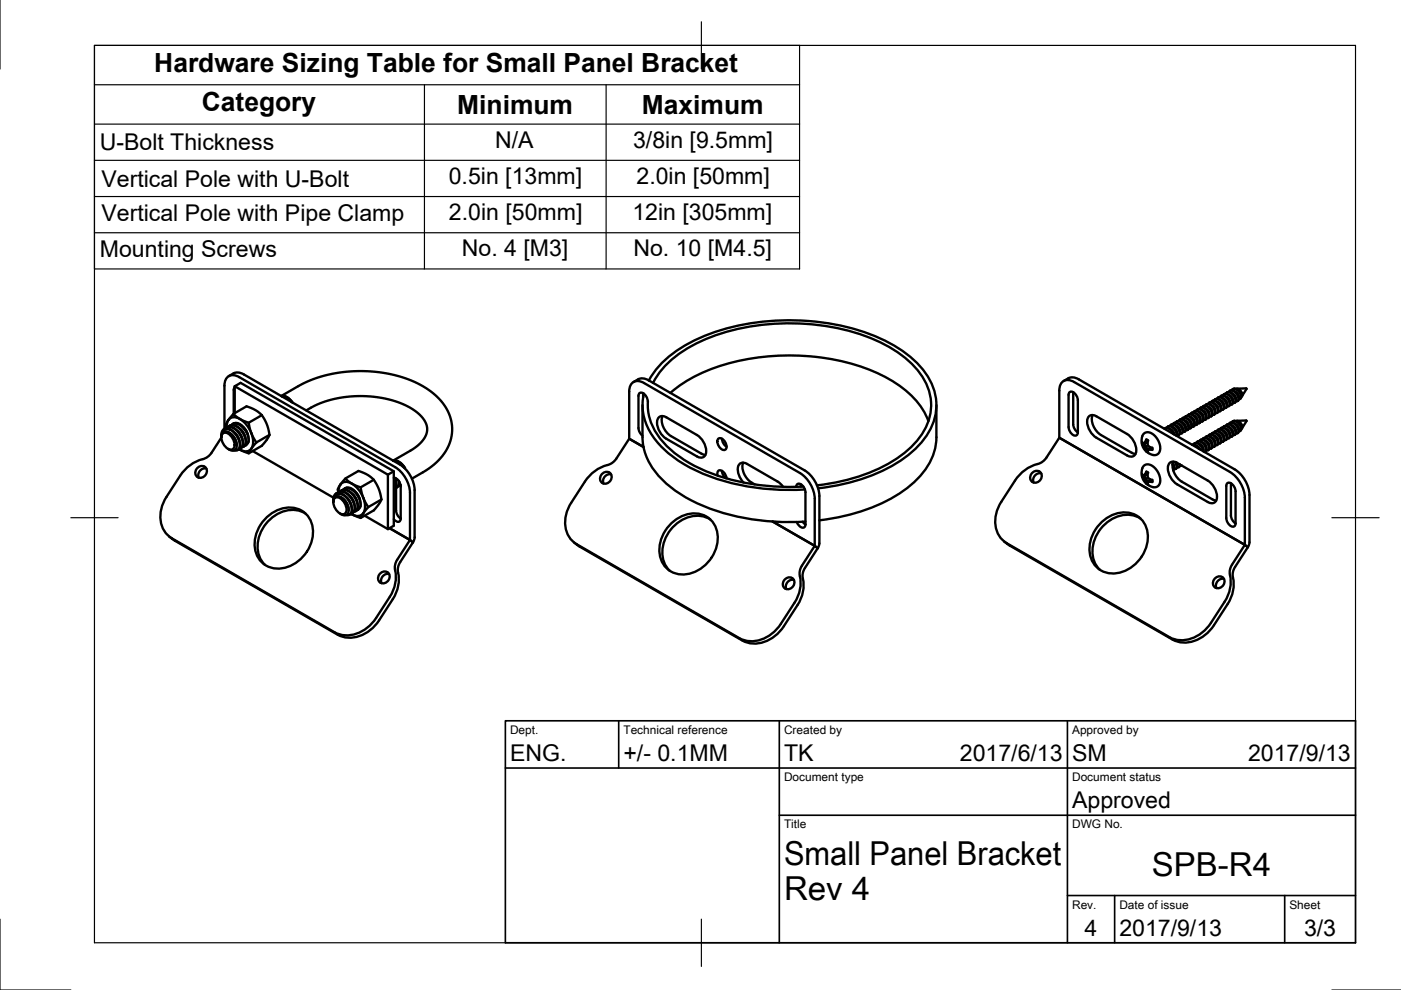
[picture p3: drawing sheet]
<svg xmlns="http://www.w3.org/2000/svg" width="297mm" height="210mm" viewBox="0 0 297 210" stroke-linecap="round" stroke-linejoin="round" font-family="sans-serif">
<!-- layer: Visible -->
<g fill="none" stroke="#000" stroke-width=".5">
<path d="M48.5 79.7a2.5 2.5 0 0 1 3.2-.3l33.1 19.1a7 7 0 0 1 3.1 5.4M41.9 99.2a1.16 1.16 0 0 1 1.8 0 1.16 1.16 0 0 1-.3 1.7 1.16 1.16 0 0 1-1.8 0 1.16 1.16 0 0 1 .3-1.7zM43.8 99.3a1.44 1.44 0 0 0-1.6 2M47.2 91.9a1.62 1.62 0 0 1 2.1 1.1 1.62 1.62 0 0 1-.1 2.3 2.47 2.47 0 0 1-2-3.4zM47.5 91l.6-.2 .7 .2 .8 .6 .7 .8 .4 .9 .2 .9-.1 .8-.4 .4M47.5 91l-.5 .6-.1 1.1M47.5 91a1.32 1.32 0 0 1 1.3 .1M47.6 90.9v-9.1a1.92 1.92 0 0 1 .9-2.1 1.92 1.92 0 0 1 2.2 .3l33.1 19a7 7 0 0 1 3.1 5.5v10l-4.3-2.5 4.3 2.5-2.9 4.6-.3 1.4a7.5 7.5 0 0 1-1.1 6l-2.9 4.5a7.2 7.2 0 0 1-8 3.4l-35.2-20.2a5.8 5.8 0 0 1-1.8-7.9l3.5-5.4a8.4 8.4 0 0 1 5.2-3.7l1.2-.8 2.3-3.6M47.7 91.6l.8 .1 .9 .6 .6 1.1 .2 1M47.8 90.9l.6-.4 .8 .1 .8 .5 .7 .9 .6 1 .2 1.1-.2 .7-.6 .4M48 90.7l.7-.2 .7 .2 .8 .4 .6 .8 .5 1 .2 .9-.1 .8-.4 .5M48.4 90.5l.6-.3 .8 .1 .8 .5 .8 .8 .5 1 .2 1.1-.3 .8-.5 .3"/>
<path d="M48.4 89.1l.9-1.1a.34 .34 0 0 1 .4-.1 .34 .34 0 0 1 .2 .3l2 1.1a.83 .83 0 0 1 .9 .9l.6 1.9 1 1.7M48.4 89.1l-.5 1 .1 .6M48.4 89.1a1.87 1.87 0 0 1 2.9 0 5.8 5.8 0 0 1 2.2 5.6 1.64 1.64 0 0 1-2.6 .6M48.4 89.1l-.3 .6v.9M48.7 90.3l.6-.2 .7 .2 .8 .5 .7 .8 .5 1 .2 .9-.2 .8-.4 .4M48.8 91.1l1.2 1.1 .8 1.6v.8l-.2 .6-.4 .3h-.5M48.8 91.1l-.7-.1-.7 .3-.4 .6-.1 .8 .2-.7 .3-.4h.6l.6 .2 .6 .5 .6 .8 .3 .9 .1 .7-.2 .6-.4 .2h-.6l-.7-.3M49 90.1l.5-.3h.6l1.4 .8 1 1.5 .2 .8v.8M49.3 89.9l.7-.1 1 .3 .9 .8 .6 1M49.5 89.8a2.07 2.07 0 0 1 2.5 1.3l.5 .8M49.5 87.8l2.8-1.6 1.8 .7 1.4 1.1M49.7 89.7v.1"/>
<path d="M49.8 81.9l1.2-.7 32.5 18.7v11.6l-1.3 .7M49.8 81.9v5.7M49.8 81.9l32.4 18.7M49.8 82.1l-.2 .6v5M49.8 91.8l.6 .8 .4 .8M50.4 91.4l.6 .7 .4 1M50.7 95.2l.2 .1M51.1 91.1l.5 .7 .4 .9M51.7 90.7l.5 .6M52.2 94.4h-.3M52.5 91.9l.2 .8v1M52.7 93.7a1 1 0 0 1-.8 .8"/>
<path d="M53.6 95.6l17.1 9.9M54.4 93.8l-1.4 1.8a.44 .44 0 0 1-.3 .5 .44 .44 0 0 1-.5-.2l-1.3-.6M55.5 88l1.1 2 .5 2.2M55.5 88l-2.8 1.6M57.1 92.2l-.5 1-1.1 1.3-2.8 1.6M57.1 92.2l-2.7 1.6M59.7 84l1.1 .3 1.2 1a2.39 2.39 0 0 0-2.4-1.3l4.5-2.6 2.8-1.2 3.8-1 3.9-.5 4.3 .1 4.2 .6 3.8 1.2 3.4 1.7 2.6 2.1 1.9 2.4 .5 1.3 .4 1.3 .2 1.4-.1 1.4-.3 1.4-.6 1.3-.7 1.2-1 1.3-2.3 1.9-3.6 2.2M59.7 84l1 .3 1.1 .9M64.9 87l2.4-1.3 2.5-.8 3.1-.7 3-.2 3.1 .1 2.9 .5 2.9 .8 2.3 1.1 1.7 1.3 1.2 1.4 .5 1.4-.1 1.4-.7 1.3-1.3 1.3-5 3.1a2.53 2.53 0 0 1 2.5 1.6l-1.2-1.3-.7-.3h-.6M83.5 97.7l1.2 .4 1.1 1.1M83.5 99.9l-1.3 .7M133.4 93v-10a1.92 1.92 0 0 1 .9-2 1.92 1.92 0 0 1 2.2 .2l33.1 19.1a7 7 0 0 1 3.1 5.4v10"/>
<path d="M133.4 93l-2.7 4.2-1 1a9.9 9.9 0 0 0-5.2 3.3l-3.4 5.1a6.5 6.5 0 0 0 .4 8.3l35.2 20.4a6.7 6.7 0 0 0 8.2-2.2l3.6-5.3a7.6 7.6 0 0 0 1-6.1l.1-.9 .4-.9M133.4 93l3 1.8M134.3 81a2.5 2.5 0 0 1 3.2-.4l33.1 19.1a7 7 0 0 1 3.1 5.5v10l-.3 1M136.2 85.9v6.8a14 14 0 0 0 6.3 10.8 40.3 40.3 0 0 0 21.7 7.1h6.6M136.4 83.4v.9M136.5 83.5a11.9 11.9 0 0 0 3.7 11.2 33.4 33.4 0 0 0 18.2 8.4l3.4 .5 3.5 .2h5.4M137.3 85.1l-.2-.8a1.46 1.46 0 0 0-1.4-1l-.3 .6v6.9l.3 1 .5 .6M137.4 85.1a12.6 12.6 0 0 0 5.1 10.5 37.2 37.2 0 0 0 21.2 7.5l5.1 .1M137.6 80.7a21.4 21.4 0 0 1 10.2-8.8 50.1 50.1 0 0 1 38.5-.3 22.7 22.7 0 0 1 10.5 8.4 11.2 11.2 0 0 1-.9 13.2 28.8 28.8 0 0 1-15.7 9.1l-4.4 .9-2.3 .3M138.5 81.2a20 20 0 0 1 9.6-8.6 47.9 47.9 0 0 1 39 .2 19.6 19.6 0 0 1 9.3 8.5 10.8 10.8 0 0 1-1.8 11.9 27.4 27.4 0 0 1-14.5 8.4l-4.5 1-2.4 .3M139.6 88.6a1.21 1.21 0 0 1 1.7-.1l6.5 3.7a4.1 4.1 0 0 1 1.9 4 1.14 1.14 0 0 1-1.9 .6l-6.5-3.8a4.1 4.1 0 0 1-1.9-3.9zM140.5 88.2a3.9 3.9 0 0 0 1.8 4.3l6.4 3.7 .9 .3"/>
<path d="M142.1 83.3a35.4 35.4 0 0 1 19-7.6 46.7 46.7 0 0 1 26.7 4.3 18.4 18.4 0 0 1 9 9.3M152.4 93a1.6 1.6 0 0 1 1.4 2.4 1.6 1.6 0 0 1-1.4-2.4zM153.1 99.8l.3 1 .4 .6M153.1 93l.2 .8 .8 .9M157.6 98.1a4 4 0 0 0 2.4 4.6M198.5 85.9v6.8a13.6 13.6 0 0 1-5.6 10.3 37.5 37.5 0 0 1-19.2 7.3M225.1 81.1a1.93 1.93 0 0 1 2.6-.1l33.1 19.1a7 7 0 0 1 3.1 5.4v10l-39.3-22.7v-10l.1-.7zM225.5 80.8a2.5 2.5 0 0 1 3.2-.4l33.1 19.1a7 7 0 0 1 3.1 5.5v10l-.3 1M226.8 83.1a1.63 1.63 0 0 1 1.7 1.8l-.1 7.2a.72 .72 0 0 1-1.2-.1l-.5-.7-.1-.8v-6.8zM227.5 83.2v6.8l.2 .7 .8 1M230.8 88.4a1.21 1.21 0 0 1 1.7-.1l6.5 3.7a4.1 4.1 0 0 1 1.8 4 1.14 1.14 0 0 1-1.8 .6l-6.5-3.8a4.1 4.1 0 0 1-1.9-4zM231.7 88a3.9 3.9 0 0 0 1.7 4.2l6.5 3.8 .8 .3"/>
<path d="M242.1 93.7v.4M242.1 93.7l.2 .3M242.1 94.1l.2 .4M242.3 94h.3M242.3 94.5l.3 .4M242.3 94l.1 .1M242.4 94.1l.6 .5 .2 .6M242.4 94.1h-.3M242.5 98.8l.7-.3 .8 .1 .8 .6 .7 .9 .4 1.1 .1 1-.4 .7-.6 .4a2.95 2.95 0 0 1-2.5-4.5zM242.5 92l.6-.4 .9 .2 .8 .6 .7 .9 .4 1.1 .1 1-.4 .7-.6 .4a2.95 2.95 0 0 1-2.5-4.5zM242.6 94.9l.2 .4M242.7 94.2l-.4 .3"/>
<path d="M242.8 93.7l-.2 .3M242.8 93.7l.2-.5 .4 .2a.98 .98 0 0 0 0 1.1 .98 .98 0 0 0 .9 .4v.5l-.5-.1M242.8 95.3l.2 .4M243 94.6l-.4 .3M243.2 93.3l-.2 .6-.4 .1M243.2 95.5l-.2 .2M243.2 95.2l-.4 .1M243.2 93.5l-.4 .2M243.2 95.2v.3M243.2 95.5l.1 .1M243.3 95.6l.1 .3-.4-.2M243.4 95.3l-.1 .3"/>
<path d="M243.8 95.3h-.4M244.1 95.1l-.3 .2M244.3 95.2l-.6-.2-.3 .3M246.9 90.9l.4-.2 .5 .2 .6 .4 .3 .7M247 90.8l.4-.1 .6 .2 .5 .5 .4 .7M247.4 90.7l.5-.3 .8 .3 .6 .8 .1 .9M247.6 90.5l.7-.1 .7 .5 .5 .8v.7M247.9 98.3a1.21 1.21 0 0 1 1.7-.2l6.5 3.8a4.1 4.1 0 0 1 1.9 4 1.14 1.14 0 0 1-1.9 .5l-6.5-3.7a4.1 4.1 0 0 1-1.9-4zM248 90.3l.3-.2 .4-.1 1 .7 .3 .6 .1 .6-.2 .3-.4 .1M248.1 91l.6 .4 .2 .7M248.2 90.1l.8-.1 .7 .6 .5 1-.1 .4-.2 .2M248.6 98.4l.3 .7-.1 .6v-.6l-.2-.6"/>
<path d="M248.6 90l.3-.3h.5l.9 .6 .3 .7 .1 .5-.2 .4h-.3M248.7 98.2l.2 .5v.3M248.7 90.6l.7 .5 .1 .8M248.8 97.9a3.9 3.9 0 0 0 1.8 4.2l6.4 3.8M248.9 89.7h.7l.8 .6 .4 1-.1 .4-.2 .2M249.1 97.9l.4 1.2-.2 .3h-.4M249.2 98l.3 .9-.2 .5M249.3 89.6l.2-.3h.5l.9 .6 .3 .6 .1 .6-.1 .4h-.4M249.3 90.2l.7 .6 .2 .7M249.4 98.1l.1 .6M249.5 89.4l.7-.1 .8 .6 .4 1v.4l-.3 .2M249.9 89.3l.3-.3h.4l.9 .6 .4 .6 .1 .6-.2 .3-.4 .1"/>
<path d="M249.9 89.9l.7 .5 .2 .7M250.1 98.4l-.1 .6-.5 .1M250.1 89l.7-.1 .8 .7 .4 1v.3l-.2 .3M250.2 98.5l-.1 .3-.2 .3M250.5 88.9l.3-.3h.4l.9 .6 .4 .6 .1 .6-.2 .4h-.4M250.5 98.7h-.3M250.5 98.7h.1M250.6 89.5l.6 .5 .2 .8M250.7 88.7l.8-.1 .7 .6 .5 1-.1 .4-.2 .2M251.1 88.5l.3-.2 .5-.1 .9 .7 .3 .6 .1 .6-.2 .3-.3 .1M251.2 89.1l.7 .6 .1 .7M251.4 88.3l.7-.1 .8 .6 .4 1-.1 .4-.2 .2"/>
<path d="M251.8 88.2l.2-.3h.5l.9 .6 .3 .6 .1 .6-.1 .4h-.4M251.8 88.8l.7 .5 .1 .8M252 87.9h.7l.8 .6 .4 1v.4l-.3 .2M252.4 87.8l.3-.3h.4l.9 .7 .4 .6 .1 .5-.2 .4h-.4M252.4 88.4l.7 .6 .2 .7M252.6 87.6l.7-.1 .8 .6 .4 1v.4l-.2 .2M252.8 94.3l.8 .1 .7 .8M252.8 94.3l.6 .1 .7 .7M253 94.3l.5-.3 .7 .2 .6 .6 .3 .9M253 87.4l.3-.2h.4l.9 .6 .4 .5 .1 .7-.2 .3-.4 .1M253.1 88.1l.6 .5 .2 .7M253.2 94l.6-.1 .6 .3 .6 .7 .2 .8"/>
<path d="M253.2 87.2l.8-.1 .7 .7 .5 .9-.1 .4-.2 .3M253.6 93.9l.3-.2 .4-.1 .9 .5 .5 1.1v.4l-.3 .2M253.6 87.1l.3-.3h.4l1 .6 .3 .6 .1 .6-.2 .4h-.3M253.7 94.5l.5 .3 .3 .5M253.7 87.7l.7 .5 .1 .8M253.9 93.7l.7-.1 .8 .6 .4 1-.1 .4-.2 .2M253.9 86.9l.6-.1 .9 .6 .4 1-.1 .4-.2 .2M254.3 93.5l.2-.2 .5-.1 .9 .7 .3 .5 .1 .6-.1 .4-.4 .1M254.3 86.7l.2-.2 .5-.1 .9 .7 .3 .6 .1 .5-.1 .4-.4 .1M254.3 94.2l.7 .5 .1 .7M254.3 87.3l.7 .6 .1 .7M254.5 93.3l.7-.1 .8 .6 .4 1v.4l-.3 .3"/>
<path d="M254.5 86.5l.7-.1 .8 .6 .4 1v.4l-.3 .2M254.9 93.2l.3-.3h.4l.9 .6 .4 .6 .1 .6-.2 .4h-.4M254.9 86.4l.3-.3h.4l.9 .6 .4 .6 .1 .6-.2 .4h-.4M254.9 93.8l.7 .5 .2 .8M254.9 87l.7 .5 .2 .8M255.1 92.9h.7l.8 .6 .4 1v.4l-.2 .2M255.1 86.1h.7l.8 .6 .4 1v.4l-.2 .2M255.5 92.8l.3-.2 .4-.1 1 .7 .3 .6 .1 .6-.2 .3h-.4M255.5 86l.3-.3h.4l1 .7 .3 .6 .1 .5-.2 .4h-.4M255.6 93.4l.6 .6 .2 .7M255.6 86.6l.6 .6 .2 .7M255.7 92.6l.8-.1 .7 .6 .5 1-.1 .4-.2 .2"/>
<path d="M255.7 85.8l.8-.1 .7 .6 .5 1-.1 .4-.2 .2M256.1 92.5l.3-.3h.5l.9 .6 .3 .7 .1 .5-.2 .4h-.3M256.1 85.6l.3-.2h.5l.9 .6 .3 .7 .1 .5-.2 .3-.3 .1M256.2 93.1l.7 .5 .1 .8M256.2 86.3l.7 .5 .1 .7M256.4 92.2h.7l.8 .6 .4 1-.1 .3-.2 .3M256.4 85.4l.7-.1 .8 .6 .4 1-.1 .4-.2 .3M256.7 92.1l.4-.3h.4l.9 .7 .4 .6v.5l-.1 .4h-.4M256.7 85.3l.3-.3h.5l.9 .6 .3 .6 .1 .6-.1 .4h-.4M256.8 92.7l.7 .6 .1 .7M256.8 85.9l.7 .5 .1 .8M257 91.9l.7-.1 .8 .6 .4 1v.4l-.3 .2"/>
<path d="M257 85.1l.7-.1 .8 .6 .4 1v.4l-.3 .2M257.4 91.7l.3-.2 .4-.1 .9 .7 .3 .5 .2 .6-.2 .4-.4 .1M257.4 84.9l.3-.2 .4-.1 .9 .7 .3 .5 .2 .6-.2 .4-.4 .1M257.4 92.4l.7 .5 .2 .7M257.4 85.5l.7 .6 .2 .7M257.6 91.5l.7-.1 .8 .6 .4 1v.4l-.2 .3M257.6 84.7l.7-.1 .8 .6 .4 1v.4l-.2 .2M258 91.4l.3-.3h.4l.9 .6 .4 .6 .1 .6-.2 .4h-.4M258 84.6l.3-.3h.4l.9 .6 .4 .6 .1 .6-.2 .4h-.4M258.1 92l.6 .5 .2 .8M258.1 85.2l.6 .5 .2 .8M258.2 91.1h.7l.8 .6 .5 1-.1 .4-.2 .2"/>
<path d="M258.2 84.3h.8l.7 .6 .5 1-.1 .4-.2 .2M258.6 91l.3-.2 .5-.1 .9 .7 .3 .6 .1 .6-.2 .3h-.3M258.6 84.2l.3-.3h.5l.9 .7 .3 .6 .1 .6-.2 .3h-.3M258.7 91.6l.7 .6 .1 .7M258.7 84.8l.7 .6 .1 .7M258.9 90.8l.7-.1 .8 .6 .4 1-.1 .4-.2 .2M258.9 84l.7-.1 .8 .6 .4 1-.1 .4-.2 .2M259.2 90.7l.3-.3h.5l.9 .6 .3 .6 .1 .6-.1 .3-.4 .1M259.2 83.8l.4-.2 .4-.1 .9 .7 .3 .6 .1 .6-.1 .3-.4 .1M259.3 91.3l.7 .5 .1 .8M259.3 84.5l.7 .5 .1 .7M259.5 90.4h.7l.8 .6 .4 1v.3l-.3 .3"/>
<path d="M259.5 83.6l.7-.1 .8 .6 .4 1v.4l-.3 .3M259.9 90.3l.3-.3h.4l.9 .7 .4 .5 .1 .6-.2 .4h-.4M259.9 83.5l.3-.3h.4l.9 .6 .4 .6 .1 .6-.2 .4h-.4M259.9 90.9l.7 .6 .2 .7M259.9 84.1l.7 .5 .2 .8M260.1 90.1l.7-.1 .8 .6 .4 1v.4l-.2 .2M260.1 83.2h.7l.8 .6 .4 1v.4l-.2 .2M260.5 89.9l.3-.2 .5-.1 .9 .7 .3 .6 .1 .6-.2 .3-.4 .1M260.5 83.1l.3-.2 .4-.1 .9 .6 .4 .6 .1 .6-.2 .4h-.4M260.6 90.6l.6 .5 .2 .7M260.6 83.7l.6 .6 .2 .7M260.7 89.7l.8-.1 .7 .6 .5 1-.1 .4-.2 .2"/>
<path d="M260.7 82.9l.8-.1 .7 .6 .5 1-.1 .4-.2 .2M261.2 90.2l.7 .5 .1 .8M261.2 83.4l.7 .5 .1 .8M261.6 89.2l.7 .2 .6 .6 .3 .8-.2 .5M261.6 82.4l.7 .2 .6 .6 .3 .7-.2 .6M261.8 89.8l.7 .6 .1 .7M261.8 83l.7 .6 .1 .7M261.8 89.3h-.4l-.3 .3M261.8 89.3l.7 .4 .5 .7 .1 .8-.4 .2M261.8 82.5h-.4l-.3 .3M261.8 82.5l.7 .4 .5 .7 .1 .8-.4 .2M261.8 89.3h-.5"/>
<path d="M261.8 82.5h-.5M262 89.3h.5l.6 .4 .3 .7-.2 .5M262 82.5h.5l.6 .4 .3 .7-.2 .5M262.2 89.2h2.1l-1 1.6M262.2 82.4h2.1l-1 1.6M262.4 89.5l.7 .5 .2 .5-.1 .3M262.4 82.6l.7 .6 .2 .5-.1 .3M35.9 113.8l1.2 .9 34.5 19.9M56.7 109.5a6.1 6.1 0 0 1 8-.7 6.5 6.5 0 0 1-.3 9 6.6 6.6 0 0 1-8 2.1 5.7 5.7 0 0 1-1.7-7.7l.6-1zM64.8 108.9a6.5 6.5 0 0 0-8.4 2.2 6.5 6.5 0 0 0-.2 8.7M70.7 106.4l.3-.9 .7-.2 1 .4 .8 1 .4 1.3-.2 .9-.3 .3-.4 .1-.9-.4M70.9 105.6a1.62 1.62 0 0 1 2.2 1.1 1.62 1.62 0 0 1-.2 2.3 2.47 2.47 0 0 1-2-3.4z"/>
<path d="M71.2 104.7l-.4 .6-.1 1.1M71.2 104.7l.6-.2 .8 .2 .7 .6 .7 .8 .5 .9 .1 .9-.1 .8-.4 .4M71.2 104.7a1.32 1.32 0 0 1 1.3 .1M71.4 105.3l.8 .1 .9 .6 .6 1.1 .2 1M71.5 104.6l.6-.4 .8 .1 .8 .5 .8 .9 .5 1.1 .2 1-.2 .8-.6 .3M72.1 104.2l.7-.3 .7 .1 .8 .5 .8 .8 .6 1.1 .1 1-.2 .8-.6 .3M72.2 102.8l.8-1.1a.34 .34 0 0 1 .4-.1 .34 .34 0 0 1 .2 .3l1.3 .8 1.6 .6M72.2 102.8l-.6 1 .1 .6M72.2 102.8l-.3 .7-.1 .9 .7-.2 1 .3 .8 .8 .7 1.1 .3 1.5-.2 .5-.4 .4M72.2 102.8a1.87 1.87 0 0 1 2.8 0l1.2 1.2 .8 1.6M72.4 104l.6-.2 .8 .2 .7 .5 .7 .8 .5 .9 .2 .9-.1 .9-.5 .4M72.5 104.8l-.7-.1-.6 .3-.4 .5-.1 .8"/>
<path d="M72.5 104.8l1.3 1.1 .7 1.6 .1 .8-.2 .6-.4 .3h-.6M72.8 103.8l.4-.3h.6l.7 .3 .7 .5 1 1.6 .2 .7v.8M73 103.6l.8-.1 .9 .3 .8 .7 .7 1.1M73.2 103.5a2.07 2.07 0 0 1 2.6 1.3l.4 .8M73.2 101.5l2.8-1.6 1.9 .7 1.3 1.1M73.5 103.4l-.1 .1M73.5 105.5l.6 .7 .4 .9M74.2 105.1l.6 .8 .3 .9M74.4 108.9l.2 .1M74.8 104.8l.6 .7 .3 .9M75.4 104.4l.5 .6M75.9 108.1h-.2"/>
<path d="M76.2 105.6l.2 .8v1M76.4 107.4a1 1 0 0 1-.8 .8M76.5 103.3l.5 2.3M77 105.6l.8 1.5a.5 .5 0 0 1 .2 .5 .5 .5 0 0 1-.3 .4l-1 1.3a.44 .44 0 0 1-.3 .5 .44 .44 0 0 1-.5-.2l-1.3-.6M77 105.6l.2 .6a2.54 2.54 0 0 1-.8 3.1 2.12 2.12 0 0 1-1.8-.3M77.3 109.3l4.9 2.9M79.2 101.7l1.1 2 .6 2.2M79.2 101.7l-2.7 1.6M80.9 105.9l-.5 1-1.2 1.3-2.7 1.6M80.9 105.9l-2.8 1.6M82.2 100.6v11.6M83.5 101.3a1.89 1.89 0 0 1 1.5 1.8v6.8"/>
<path d="M84 102.2v.8M84 101.4v6.8l.4 1.2 .6 .5M84.5 102v.9l-.5 .5M84.6 102.1l-.1 .8-.4 .5M84.7 103l.2-.1-.5 .2M85 109.9a.65 .65 0 0 1-.5 .8 .65 .65 0 0 1-.8-.4l-.2-.2M86.9 114.5l.7 .5M87.6 115l-2.8 4.2-.4 1.3a9 9 0 0 1-.4 5.2l-.7 1.3-2.9 4.5a7.2 7.2 0 0 1-8.1 3.4l-.7-.3M87.9 103.9v10M87.9 113.9l-.3 1.1M121.7 115l1.2 .9 34.5 19.9a6.7 6.7 0 0 0 8.2-2.2l3.5-5.3a7.6 7.6 0 0 0 1.1-6.1l.2-1.3 3-4.7M127.7 100.4a1.16 1.16 0 0 1 1.8 .1 1.16 1.16 0 0 1-.3 1.7 1.16 1.16 0 0 1-1.8-.1 1.16 1.16 0 0 1 .3-1.7z"/>
<path d="M129.6 100.6a1.44 1.44 0 0 0-1.6 1.9M142.5 110.8a6.1 6.1 0 0 1 8-.8 6.5 6.5 0 0 1-.3 9.1 6.6 6.6 0 0 1-8 2.1 5.7 5.7 0 0 1-1.7-7.7l.6-1zM150.6 110.2a6.5 6.5 0 0 0-8.4 2.1 6.5 6.5 0 0 0-.2 8.7M152.2 100.8a.73 .73 0 0 1 .2-1 .73 .73 0 0 1 1 .3l.5 .6 .2 .7M157.6 102.3a3.2 3.2 0 0 1-.8-4 1.28 1.28 0 0 1 1.6 .1l6.5 3.7 1.1 1.1M168.8 103.2l.1-.4a.72 .72 0 0 1 1.2 .1l.5 .7 .2 .8v6.8M168.9 110.7a1.31 1.31 0 0 0 1.7 1.1l.2-.6M169.8 102.7v.5M170.2 110.6l.6 .6M170.3 103.2h-1.5M172.7 115.7l-8.9-5.1 8.9 5.1-2.7 4.2M172.7 115.7l.7 .5"/>
<path d="M212.9 114.8l1.2 .9 34.5 19.9a6.7 6.7 0 0 0 8.2-2.2l3.5-5.3a7.6 7.6 0 0 0 1-6.1l.3-1.4 3-4.6M216.2 100.7a10.1 10.1 0 0 1 4.6-2.7l1.1-1 2.7-4.2 39.3 22.7-2.7 4.2-.5 1.3a9 9 0 0 1-.3 5.2l-.8 1.4-2.8 4.4a7.2 7.2 0 0 1-8.1 3.4l-35.2-20.2a5.8 5.8 0 0 1-1.8-7.8l3.5-5.5zM218.9 100.2a1.16 1.16 0 0 1 1.8 .1 1.16 1.16 0 0 1-.3 1.7 1.16 1.16 0 0 1-1.8-.1 1.16 1.16 0 0 1 .3-1.7zM220.8 100.4a1.44 1.44 0 0 0-1.6 1.9M233.7 110.6a6.1 6.1 0 0 1 8-.8 6.5 6.5 0 0 1-.3 9.1 6.6 6.6 0 0 1-8 2 5.7 5.7 0 0 1-1.7-7.6l.6-1zM241.8 109.9a6.5 6.5 0 0 0-8.4 2.2 6.5 6.5 0 0 0-.2 8.7M242.1 101l.2 .3M242.3 100.8h.3M242.3 101.3l.3 .4M242.3 100.8l-.2-.3v.5M242.3 100.8l.1 .1M242.4 100.9a1.33 1.33 0 0 1 .8 1.5"/>
<path d="M242.4 100.9l-.3 .1M242.6 101.7l.2 .5M242.7 101.1l-.4 .2M242.8 100.5l-.2 .3M242.8 100.5l.2-.5 .4 .2-.1 .5 .1 .6M242.8 102.2l.2 .3M243 101.5l-.4 .2M243.2 100.1l-.2 .6-.4 .1M243.2 102.4l-.2 .1M243.2 102l-.4 .2M243.2 100.3l-.4 .2M243.2 102.4h.1"/>
<path d="M243.3 102.4l.1 .3-.4-.2M243.4 101.3l.4 .3 .5 .2v.4l-.5-.1M243.4 102.1l-.1 .3M243.8 102.1h-.4M244.1 101.9l-.3 .2M244.3 102l-.6-.2-.3 .3M257 105.9l.9 .2M260.3 102.4a1.63 1.63 0 0 1 1.7 1.8l-.1 7.2a.72 .72 0 0 1-1.2-.1l-.5-.7-.2-.8v-6.8zM261 102.5v6.8l.2 .8 .8 .9M263.9 115.5l.7 .5M80.7 121.5a1.16 1.16 0 0 1 1.7 .1 1.16 1.16 0 0 1-.3 1.7 1.16 1.16 0 0 1-1.8 0 1.16 1.16 0 0 1 .4-1.8zM82.5 121.7a1.44 1.44 0 0 0-1.6 1.9"/>
<path d="M166.5 122.8a1.16 1.16 0 0 1 1.7 0 1.16 1.16 0 0 1-.3 1.8 1.16 1.16 0 0 1-1.7-.1 1.16 1.16 0 0 1 .3-1.7zM168.3 123a1.44 1.44 0 0 0-1.6 1.9M257.7 124.6a1.3 1.3 0 0 0 1.8-.7 1.3 1.3 0 0 0-.8-1.7 1.34 1.34 0 0 0-1.4 .8 1.34 1.34 0 0 0 .4 1.6M259.5 122.7a1.44 1.44 0 0 0-1.6 2"/>
</g>
<!-- layer: Border -->
<path d="M0 0v14.6M20 9.6h267.4v190.3h-267.4zM148.7 4.6v10M15 109.8h10M282.4 109.8h10M0 194.9v15h15M148.7 194.9v10M282.4 209.9h14.7" fill="none" stroke="#000" stroke-width=".25"/>
<!-- layer: TitleBlock -->
<path d="M107.1 152.8h180.3v47.1h-180.3zM131.2 152.8v10M165.2 152.8v47.1M226.3 152.8v47.1M107.1 162.8h180.3M165.2 172.9h122.2M226.3 189.9h61.1M236.3 189.9v10M272.4 189.9v10" fill="none" stroke="#000" stroke-width=".35"/>
<!-- layer: BOM -->
<path d="M20 9.6h149.5v47.4h-149.5zM20 18h149.5M90 18v39M128.5 18v39M20 26.3h149.5M20 34h149.5M20 41.7h149.5M20 49.3h149.5" fill="none" stroke="#000" stroke-width=".25"/>
<g font-size="7">
<text x="166.2" y="183.4">Small Panel Bracket</text>
<text x="244.2" y="185.8">SPB-R4</text>
<text x="166.2" y="190.9">Rev 4</text>
</g>
<g font-size="5.6">
<text x="32.7" y="15.2">Hardware Sizing Table for Small Panel Bracket</text>
<text x="42.8" y="23.6">Category</text>
<text x="97" y="24.1">Minimum</text>
<text x="136.1" y="24.1">Maximum</text>
</g>
<g font-size="4.9">
<text x="21.1" y="31.9">U-Bolt Thickness</text>
<text x="105" y="31.4">N/A</text>
<text x="134.2" y="31.4">3/8in [9.5mm]</text>
<text x="21.5" y="39.6">Vertical Pole with U-Bolt</text>
<text x="95.2" y="39">0.5in [13mm]</text>
<text x="135" y="39">2.0in [50mm]</text>
<text x="21.5" y="46.8">Vertical Pole with Pipe Clamp</text>
<text x="95.2" y="46.7">2.0in [50mm]</text>
<text x="134.1" y="46.7">12in [305mm]</text>
<text x="21.2" y="54.5">Mounting Screws</text>
<text x="97.9" y="54.4">No. 4 [M3]</text>
<text x="134.3" y="54.4">No. 10 [M4.5]</text>
<text x="108.1" y="161.3">ENG.</text>
<text x="132.2" y="161.3">+/- 0.1MM</text>
<text x="166.2" y="161.3">TK</text>
<text x="203.5" y="161.3">2017/6/13</text>
<text x="227.3" y="161.3">SM</text>
<text x="264.6" y="161.3">2017/9/13</text>
<text x="227.3" y="171.4">Approved</text>
<text x="230" y="198.5">4</text>
<text x="237.3" y="198.4">2017/9/13</text>
<text x="276.5" y="198.5">3/3</text>
</g>
<g font-size="2.5">
<text x="108.1" y="155.6">Dept.</text>
<text x="132.2" y="155.6">Technical reference</text>
<text x="166.2" y="155.6">Created by</text>
<text x="227.3" y="155.6">Approved by</text>
<text x="166.2" y="165.6">Document type</text>
<text x="227.3" y="165.6">Document status</text>
<text x="166.2" y="175.7">Title</text>
<text x="227.3" y="175.7">DWG No.</text>
<text x="227.3" y="192.7">Rev.</text>
<text x="237.3" y="192.7">Date of issue</text>
<text x="273.4" y="192.7">Sheet</text>
</g>
</svg>
